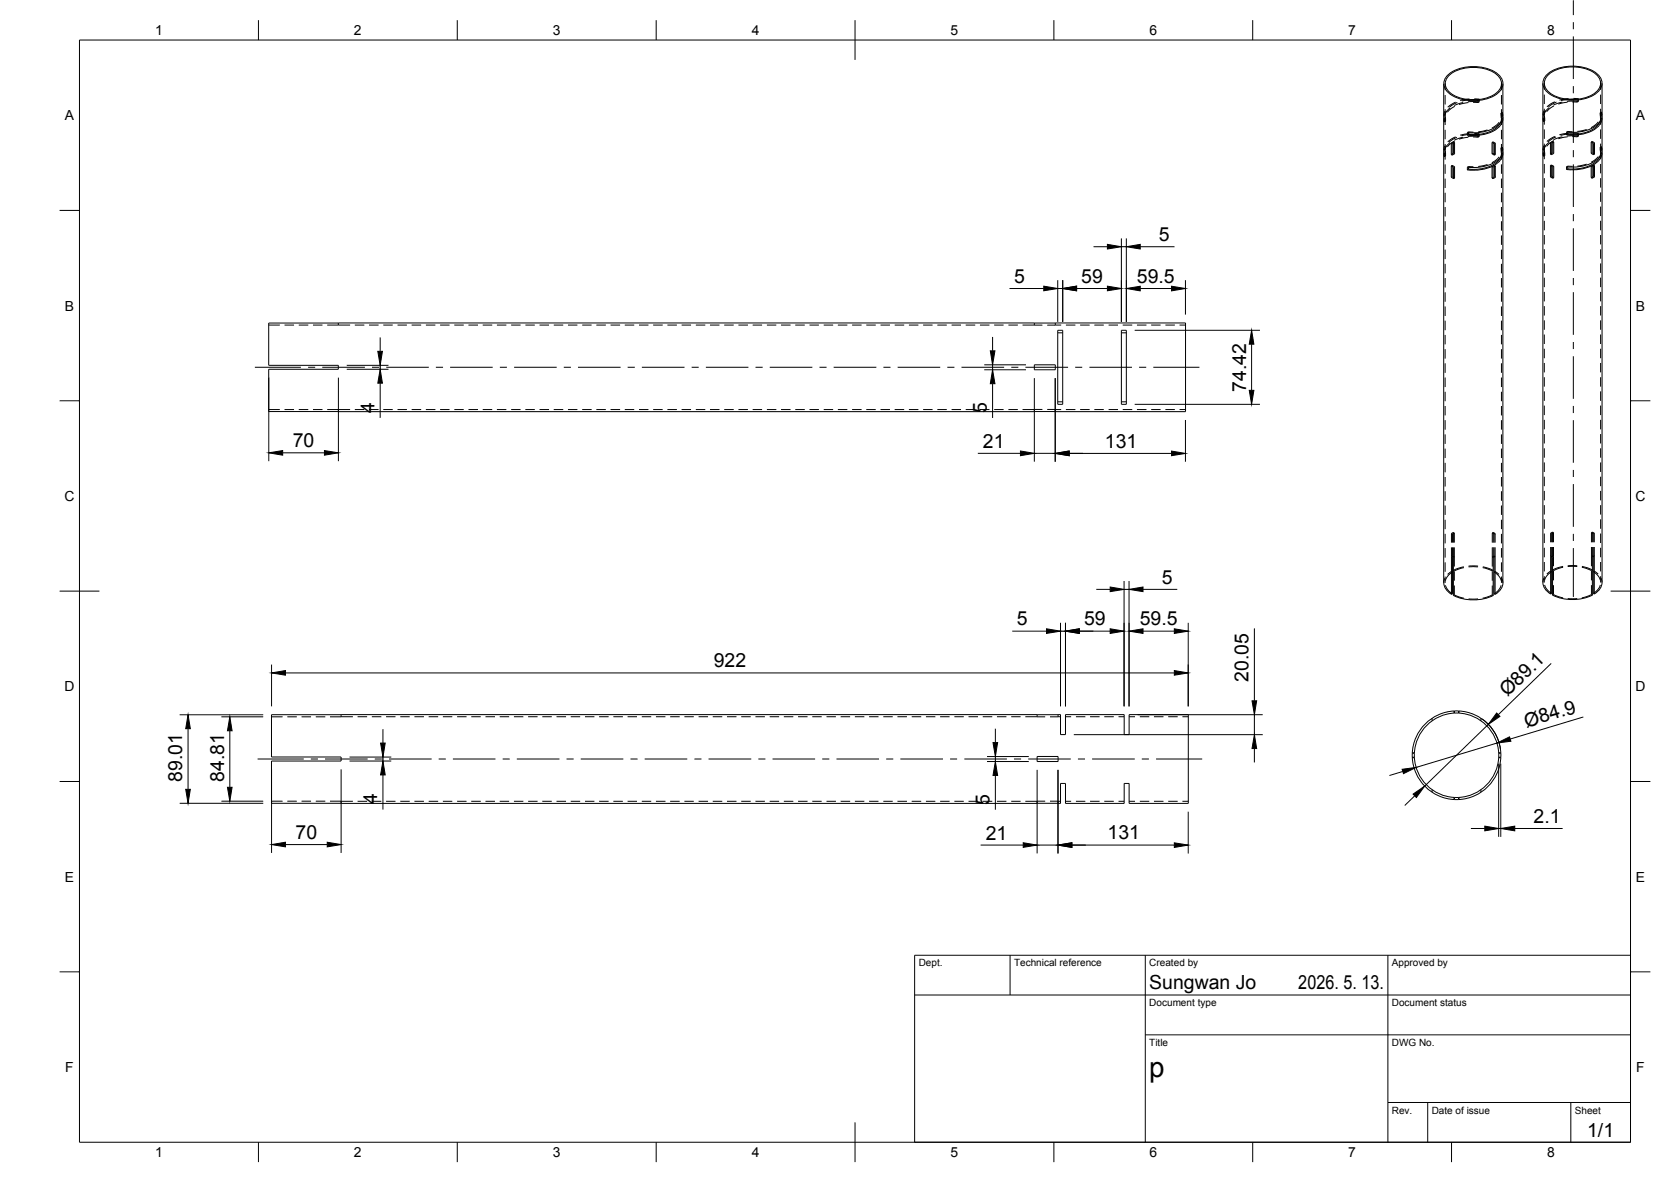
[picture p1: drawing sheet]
<svg xmlns="http://www.w3.org/2000/svg" width="420mm" height="297mm" viewBox="0 0 420 297" stroke-linecap="round" stroke-linejoin="round" font-family="sans-serif">
<!-- layer: Visible -->
<g fill="none" stroke="#000" stroke-width=".25">
<path d="M363.8 19.1a10.5 10.5 0 0 1 10.2-1.9 4.9 4.9 0 0 1 3.9 3.8 4.2 4.2 0 0 1-3 3.5 11.4 11.4 0 0 1-10.5-1 2.89 2.89 0 0 1-.6-4.4zM364.6 18.7a10.5 10.5 0 0 1 11.7 0 2.77 2.77 0 0 1 0 4.6 10.5 10.5 0 0 1-11.7 0 2.77 2.77 0 0 1 0-4.6zM388.7 19a10.5 10.5 0 0 1 10.2-1.9 4.9 4.9 0 0 1 3.9 3.8 4.2 4.2 0 0 1-3 3.5 11.4 11.4 0 0 1-10.5-1 2.89 2.89 0 0 1-.6-4.4zM389.6 18.6a10.5 10.5 0 0 1 11.6 0 2.79 2.79 0 0 1 0 4.6 10.5 10.5 0 0 1-11.6 0 2.79 2.79 0 0 1 0-4.6zM363 29.8v8l.2 .9M363 21v8.1l.2 .9M363 38.5v108a3.6 3.6 0 0 0 2 2.9M363.1 38.2l.1 1.2M363.1 29.4l.1 1.2M363.2 30v.7M363.2 38.7v.7M369 33.3v.7l.3-.2"/>
<path d="M369.3 33.3v.5M369.3 33.8h2.4M369.5 25.1h1.9M371.6 33.8h.1M377.4 39.4a6.8 6.8 0 0 1-5.9 3.1h-2.2M377.4 30.7a6.8 6.8 0 0 1-5.9 3.1h-2.2M377.9 38.2a4.1 4.1 0 0 1-3.2 3.8l-3.2 .7h-2.5M377.9 29.4a4.1 4.1 0 0 1-3.2 3.9l-3.2 .7h-2.5M377.9 29.8v8a4.4 4.4 0 0 1-3.4 3.6l-3.1 .7-2.4-.1M377.9 21v8.1a4.4 4.4 0 0 1-3.4 3.6l-3.1 .7-2.4-.1M377.9 38.5v108a3.6 3.6 0 0 1-1.9 2.9M387.9 29.7l.2 9.6-.1-1.2"/>
<path d="M387.9 20.9l.2 9.7-.1-1.3M387.9 38.4v108a3.6 3.6 0 0 0 2 2.9M394.2 33.2v.5l-.3 .2M394.4 24.9h1.9M402.3 30.6a6.8 6.8 0 0 1-5.9 3.1h-2.2h2.4M402.3 39.3a6.8 6.8 0 0 1-5.9 3.1h-2.2M402.8 38.1a4.1 4.1 0 0 1-3.2 3.8l-3.1 .7h-2.6M402.8 29.3a4.1 4.1 0 0 1-3.2 3.9l-3.1 .7h-2.6M402.8 29.7v8a4.4 4.4 0 0 1-3.4 3.6l-3.1 .7-2.4-.1v.7M402.8 20.9v8.1a4.4 4.4 0 0 1-3.4 3.6l-3.1 .6h-2.4v.7M402.8 38.4v108a3.6 3.6 0 0 1-1.9 2.9M364.9 44.6l.6 .3"/>
<path d="M365.1 41.9v2.5l-.2 .2M365.2 44.4l.3 .2M365.5 42v2.9M365.5 42l-.6-.3v2.9M369 42v.7l.3-.2v-.5M375.8 44.4l-.4 .2M376 41.7v2.9l-.2-.2v-2.5M376 41.7l-.6 .3v2.9l.6-.3M389.8 44.4l.6 .4M389.8 44.5v-2.9l.6 .3v2.9M390.1 41.7v2.6M390.1 44.3l-.3 .2"/>
<path d="M390.1 44.3l.3 .2M394.2 42.4l-.3 .2M394.2 42v.4M400.7 44.3l-.4 .2M400.7 41.7v2.6M400.7 44.3l.2 .2M400.9 44.5v-2.9l-.6 .3v2.9M400.9 44.4l-.6 .4M67.6 81.2h230.5v22.2h-230.5v-10.6h17.5v-1h-17.5zM85.1 81.2h.1M260.1 91.7h5.2v1.2h-5.2zM260.1 81.2h.1"/>
<path d="M265.3 81.2h.1M266 83h1.2v18.6h-1.2zM266 83.6h1.2M282 83h1.2v18.6h-1.2zM282 83.6h1.2M266 101h1.2M282 101h1.2M389.9 139.8v9.5l.2-.2v-9.2M389.9 139.8l.5 .2v9.6a11.9 11.9 0 0 0 10-.1M400.6 139.9v9.2l.3 .2M400.9 139.8l-.5 .2M400.9 139.8v9.5"/>
<path d="M365 149.4v-9.6l.4 .3v9.6M365.2 140v9.2l-.2 .2M365.4 149.6a11.8 11.8 0 0 0 10.1 0M375.7 140v9.2l.2 .2M375.9 149.4l.1-9.6-.5 .3v9.6M400.4 140v9.6M68.3 179.6h198.4v5h1.2v-5h14.8v5h1.2v-5h14.9v22.3h-14.9v-5h-1.2v5h-14.8v-5h-1.2v5h-198.4v-10.7h17.5v-1h-17.5zM85.8 179.6h.1M260.8 179.6h.1M266 179.6h.1M365.7 178.7v.5M365.7 178.7a11.1 11.1 0 0 0-10.6 10.6"/>
<path d="M366.7 178.7v.5M366.7 178.7h-1M366.7 178.7a11.1 11.1 0 0 1 10.7 10.6M260.8 190.1h5.2v1.3h-5.2zM355.1 189.3h.5M355.1 190.3h.5M355.1 190.3a11.1 11.1 0 0 0 10.6 10.6M355.1 189.3v1M376.8 189.3h.6M376.8 190.3h.6M376.8 189.3v1M376.8 189.3a10.6 10.6 0 0 0-10.7-10.1 10.6 10.6 0 0 0-10.5 10.4 10.6 10.6 0 0 0 10.1 10.8"/>
<path d="M376.8 190.3a10.6 10.6 0 0 1-10.1 10.1M377.4 189.3v1M377.4 190.3a11.1 11.1 0 0 1-10.7 10.6M365.7 200.4v.5M365.7 200.4h1M366.7 200.4v.5M366.7 200.9h-1"/>
</g>
<!-- layer: Hidden -->
<g fill="none" stroke="#000" stroke-width=".25">
<path d="M363.3 36.6l-.3 1.2M363.3 27.9l-.3 1.2M363.4 21v1.7M363.4 23.9v2.4M363.4 27.4v1.7M363.4 29.8v1.6M363.4 32.6v2.4M363.4 36.2v1.6M363.4 38.5v1.6M363.4 38l.1 1.2M363.4 29.3l.1 1.2M363.5 38.5l-.3 .2"/>
<path d="M363.5 39.2l-.3 .2M363.5 29.8v.7M363.5 38.5v.7M363.5 29.8l-.3 .2M363.5 30.5l-.3 .2M363.6 36.7l-.2 1 .1 .8M363.7 27.9l-.3 1 .1 .9M364.6 35.8l-1 1-.6 1.4M364.6 27.1l-1 1-.6 1.3M364.9 36v2.8M364.9 36l.2 .1M364.9 38.8l.2 .2"/>
<path d="M365.1 36.1v2.9M365.5 38.5l-.6 .3M365.5 35.7l-.6 .3M365.5 35.7v2.8M365.5 35.7l.2 .1M365.5 38.5l.2 .2M365.7 38.7l-.6 .3M365.7 35.8l-.6 .3M365.7 35.8v2.9M365.8 35.4l-1.3 .9-.6 .6M365.8 26.7l-.9 .5-1 1M366 34.4l-2 1.3"/>
<path d="M366 25.7l-2 1.3M366.3 34.5l-2 1.3M366.4 25.7l-2 1.3M367.9 34.5l-2.2 .7M367.9 25.8l-2.2 .7M369.1 34.3h2.8M369.1 25.6h2.8M369.2 34.5l-2.3 .5M369.2 25.8l-2.3 .5M369.3 33.8l-1.8 .3M369.3 33.1l1.2 .1M369.3 33.1v.2"/>
<path d="M369.3 33.1l-.3 .2M369.5 33.6l-2.3 .4M369.5 24.9l-2.3 .4M369.5 25.1l-1.9 .3M370.4 34.4l1.2 .1M370.4 25.7l1.2 .1M370.7 33.5l1.2 .1M370.7 24.8l1.2 .1M371.4 25.1h.2M371.6 25.1v.7M371.9 33.6l-.3 .2v.7M371.9 24.9v.7"/>
<path d="M371.9 33.6v.7M371.9 34.3l-.3 .2M371.9 24.9l-.3 .2M371.9 25.6l-.3 .2M374 32.6l-2.3 .5M375.2 35.8l.6 .3M375.2 38.7l.6 .3M375.2 35.8v2.9M375.4 35.7l.6 .3M375.4 38.5l.6 .3M375.4 35.7v2.8M375.4 35.7l-.2 .1"/>
<path d="M375.4 38.5l-.2 .2M375.8 36.1v2.9M376 36v2.8M376 38.8l-.2 .2M376 36l-.2 .1M377 39.4l-1 1-.9 .5M377 30.7l-.6 .6-1.3 .9M377.4 37.8l.1 .8-.1 .8M377.4 37.1l.1 1.3M377.4 29.1l.1 .8-.1 .8M377.4 28.4l.1 1.3M377.4 28.4v.7"/>
<path d="M377.4 37.1v.7M377.5 21v1.7M377.5 23.9v2.4M377.5 27.4v1.7M377.5 29.8v1.6M377.5 32.6v2.4M377.5 36.2v1.6M377.5 38.5v1.6M377.7 37.6l.2 .6M377.7 37l.2 .8M377.7 28.9l.2 .5M377.7 28.2l.2 .9"/>
<path d="M377.7 37.6l-.3 .2M377.7 28.2v.7M377.7 37v.6M377.7 37l-.3 .1M377.7 28.9l-.3 .2M377.7 28.2l-.3 .2M388.3 36.5l-.4 1.2M388.3 27.8l-.4 1.2M388.3 20.9v1.7M388.3 23.8v2.3M388.3 27.3v1.7M388.3 29.7v1.6"/>
<path d="M388.3 32.5v2.4M388.3 36.1v1.6M388.3 38.4v1.6M388.4 37.9v1.2M388.4 29.2v1.2M388.4 38.4l-.3 .2M388.4 39.1l-.3 .2M388.4 29.7v.7M388.4 38.4v.7M388.4 29.7l-.3 .2M388.4 30.4l-.3 .2M388.6 36.6l-.3 1 .1 .8"/>
<path d="M388.6 27.8l-.3 1 .1 .9M389.6 35.8l-1.1 1-.5 1.3M389.6 27l-1.1 1-.5 1.3M389.8 35.9v2.8M389.8 35.9l.3 .1M389.8 38.7l.3 .2M390.1 36v2.9M390.4 38.4l-.6 .3M390.4 35.5l-.6 .4M390.4 35.5v2.9M390.4 35.5l.3 .2M390.4 38.4l.3 .2"/>
<path d="M390.7 38.6l-.6 .3M390.7 35.7l-.6 .3M390.7 35.7v2.9M390.7 35.3l-1.3 .9-.5 .6M390.7 26.6l-.8 .5-1 1M390.9 34.3l-1.9 1.3M390.9 25.6l-1.9 1.2M391.3 34.4l-2 1.3M391.4 25.6l-2 1.3M392.8 34.4l-2.2 .7M392.8 25.7l-2.2 .7M394 34.2h2.9"/>
<path d="M394 25.5h2.9M394.1 34.4l-2.3 .5M394.1 25.7l-2.3 .5M394.2 33.7l-1.8 .3M394.2 33l1.2 .1M394.2 33v.2M394.2 33l-.3 .2M394.4 33.5l-2.3 .4M394.4 24.8l-2.3 .4M394.4 25l-1.9 .3M395.3 34.3l1.3 .1M395.3 25.6l1.3 .1"/>
<path d="M395.6 33.5h1.3M395.6 24.7l1.3 .1M396.3 25h.3M396.6 25v.7M396.6 33.7v.7M396.9 33.5l-.3 .2M396.9 24.8v.7M396.9 33.5v.7M396.9 34.2l-.3 .2M396.9 24.8l-.3 .2M396.9 25.5l-.3 .2M398.9 32.5l-2.3 .5"/>
<path d="M400.1 35.7l.6 .3M400.1 38.6l.6 .3M400.1 35.7v2.9M400.3 35.5l.6 .4M400.3 38.4l.6 .3M400.3 35.5v2.9M400.3 35.5l-.2 .2M400.3 38.4l-.2 .2M400.7 36v2.9M400.9 35.9v2.8M400.9 38.7l-.2 .2M400.9 35.9l-.2 .1"/>
<path d="M401.9 39.3l-1 1-.9 .5M401.9 30.6l-.6 .6-1.3 .9M402.4 37.7l.1 .8-.2 .8M402.4 37v1.3M402.4 29l.1 .8-.2 .8M402.4 28.3v1.3M402.4 28.3v.7M402.4 37v.7M402.5 20.9v1.7M402.5 23.8v2.3M402.5 27.3v1.7M402.5 29.7v1.6"/>
<path d="M402.5 32.5v2.4M402.5 36.1v1.6M402.5 38.4v1.6M402.7 37.5l.1 .6M402.7 36.9l.1 .8M402.7 28.8l.1 .5M402.7 28.1l.1 .9M402.7 37.5l-.3 .2M402.7 28.1v.7M402.7 36.9v.6M402.7 36.9l-.3 .1M402.7 28.8l-.3 .2"/>
<path d="M402.7 28.1l-.3 .2M363.4 41.3v2.4M363.4 44.9v2.4M363.4 48.4v2.4M363.4 52v2.4M363.4 55.6v2.4M363.4 59.2v2.3M365.1 41.6l.6 .3M365.1 41.6v.3M365.1 41.6l-.2 .1M365.5 44.6l.2 .2M365.7 41.9l-.2 .1"/>
<path d="M365.7 41.9v2.9M365.7 44.8l-.2 .1M369.3 41.9h1.2M369.3 41.9v.1M369.3 41.9l-.3 .1M374 41.3l-2.3 .5M375.2 41.9v2.9M375.2 41.9l.2 .1M375.2 44.8l.2 .1M375.4 44.6l-.2 .2M375.8 41.6l-.6 .3M375.8 41.6v.3"/>
<path d="M375.8 41.6l.2 .1M377.5 41.3v2.4M377.5 44.9v2.4M377.5 48.4v2.4M377.5 52v2.4M377.5 55.6v2.4M377.5 59.2v2.3M388.3 41.2v2.4M388.3 44.8v2.3M388.3 48.4v2.3M388.3 51.9v2.4M388.3 55.5v2.4"/>
<path d="M388.3 59.1v2.3M390.1 41.5l.6 .3M390.1 41.5v.2M390.1 41.5l-.3 .1M390.4 44.5l.3 .1M390.7 41.8l-.3 .1M390.7 41.8v2.8M390.7 44.6l-.3 .2M394.2 41.7l1.2 .1M394.2 41.7v.3M394.2 41.7l-.3 .2M398.9 41.2l-2.3 .5"/>
<path d="M400.1 41.8v2.8M400.1 41.8l.2 .1M400.1 44.6l.2 .2M400.3 44.5l-.2 .1M400.7 41.5l-.6 .3M400.7 41.5v.2M400.7 41.5l.2 .1M402.5 41.2v2.4M402.5 44.8v2.3M402.5 48.4v2.3M402.5 51.9v2.4M402.5 55.5v2.4"/>
<path d="M402.5 59.1v2.3M363.4 62.7v2.4M363.4 66.3v2.4M363.4 69.9v2.3M363.4 73.5v2.3M363.4 77v2.4M377.5 62.7v2.4M377.5 66.3v2.4M377.5 69.9v2.3M377.5 73.5v2.3M377.5 77v2.4M388.3 62.6v2.4"/>
<path d="M388.3 66.2v2.4M388.3 69.8v2.4M388.3 73.3v2.4M388.3 76.9v2.4M402.5 62.6v2.4M402.5 66.2v2.4M402.5 69.8v2.4M402.5 73.3v2.4M402.5 76.9v2.4M67.6 81.7h2.8M71.5 81.7h2.4M75.1 81.7h2.4"/>
<path d="M78.7 81.7h2.4M82.3 81.7h5.7M85.1 81.2v.5M89.2 81.7h2.4M92.8 81.7h2.4M96.4 81.7h2.3M99.9 81.7h2.4M103.5 81.7h2.4M107.1 81.7h2.4M110.7 81.7h2.3M114.2 81.7h2.4M117.8 81.7h2.4"/>
<path d="M121.4 81.7h2.4M124.9 81.7h2.4M128.5 81.7h2.4M132.1 81.7h2.4M135.7 81.7h2.3M139.2 81.7h2.4M142.8 81.7h2.4M146.4 81.7h2.4M149.9 81.7h2.4M153.5 81.7h2.4M157.1 81.7h2.4M160.7 81.7h2.3"/>
<path d="M164.2 81.7h2.4M167.8 81.7h2.4M171.4 81.7h2.4M175 81.7h2.3M178.5 81.7h2.4M182.1 81.7h2.4M185.7 81.7h2.4M189.3 81.7h2.3M192.8 81.7h2.4M196.4 81.7h2.4M200 81.7h2.4M203.5 81.7h2.4"/>
<path d="M207.1 81.7h2.4M210.7 81.7h2.4M214.2 81.7h2.4M217.8 81.7h2.4M221.4 81.7h2.4M225 81.7h2.4M228.5 81.7h2.4M232.1 81.7h2.4M235.7 81.7h2.4M239.3 81.7h2.3M242.8 81.7h2.4M246.4 81.7h2.4"/>
<path d="M250 81.7h2.3M253.6 81.7h2.3M257.1 81.7h5M260.1 81.2v.5M265.3 81.2v.5M266.8 81.7h-3.5M268 81.7h2.4M271.6 81.7h2.4M275.2 81.7h2.3M278.7 81.7h2.4M282.3 81.7h2.4M285.9 81.7h2.4"/>
<path d="M289.5 81.7h2.3M293 81.7h2.4M296.6 81.7h1.5M363.4 80.6v2.4M363.4 84.2v2.3M363.4 87.7v2.4M363.4 91.3v2.4M363.4 94.9v2.4M363.4 98.5v2.3M377.5 80.6v2.4M377.5 84.2v2.3M377.5 87.7v2.4"/>
<path d="M377.5 91.3v2.4M377.5 94.9v2.4M377.5 98.5v2.3M388.3 80.5v2.4M388.3 84.1v2.4M388.3 87.6v2.4M388.3 91.2v2.4M388.3 94.8v2.4M388.3 98.3v2.4M402.5 80.5v2.4M402.5 84.1v2.4M402.5 87.6v2.4"/>
<path d="M402.5 91.2v2.4M402.5 94.8v2.4M402.5 98.3v2.4M67.6 102.9h2.8M71.5 102.9h2.4M75.1 102.9h2.4M78.7 102.9h2.4M82.3 102.9h5.7M85.1 102.9v.5M89.2 102.9h2.4M92.8 102.9h2.4M96.4 102.9h2.3"/>
<path d="M99.9 102.9h2.4M103.5 102.9h2.4M107.1 102.9h2.4M110.7 102.9h2.3M114.2 102.9h2.4M117.8 102.9h2.4M121.4 102.9h2.4M124.9 102.9h2.4M128.5 102.9h2.4M132.1 102.9h2.4M135.7 102.9h2.3M139.2 102.9h2.4"/>
<path d="M142.8 102.9h2.4M146.4 102.9h2.4M149.9 102.9h2.4M153.5 102.9h2.4M157.1 102.9h2.4M160.7 102.9h2.3M164.2 102.9h2.4M167.8 102.9h2.4M171.4 102.9h2.4M175 102.9h2.3M178.5 102.9h2.4M182.1 102.9h2.4"/>
<path d="M185.7 102.9h2.4M189.3 102.9h2.3M192.8 102.9h2.4M196.4 102.9h2.4M200 102.9h2.4M203.5 102.9h2.4M207.1 102.9h2.4M210.7 102.9h2.4M214.2 102.9h2.4M217.8 102.9h2.4M221.4 102.9h2.4M225 102.9h2.4"/>
<path d="M228.5 102.9h2.4M232.1 102.9h2.4M235.7 102.9h2.4M239.3 102.9h2.3M242.8 102.9h2.4M246.4 102.9h2.4M250 102.9h2.3M253.6 102.9h2.3M260.1 102.9v.5M262.1 102.9h-5M263.3 102.9h3.5M265.3 102.9v.5"/>
<path d="M268 102.9h2.4M271.6 102.9h2.4M275.2 102.9h2.3M278.7 102.9h2.4M282.3 102.9h2.4M285.9 102.9h2.4M289.5 102.9h2.3M293 102.9h2.4M296.6 102.9h1.5M363.4 102v2.4M363.4 105.6v2.4M363.4 109.2v2.4"/>
<path d="M363.4 112.7v2.4M363.4 116.3v2.4M363.4 119.9v2.4M377.5 102v2.4M377.5 105.6v2.4M377.5 109.2v2.4M377.5 112.7v2.4M377.5 116.3v2.4M377.5 119.9v2.4M388.3 101.9v2.4M388.3 105.5v2.4M388.3 109.1v2.3"/>
<path d="M388.3 112.7v2.3M388.3 116.2v2.4M388.3 119.8v2.4M402.5 101.9v2.4M402.5 105.5v2.4M402.5 109.1v2.3M402.5 112.7v2.3M402.5 116.2v2.4M402.5 119.8v2.4M363.4 123.5v2.3M363.4 127v2.4M363.4 130.6v2.4"/>
<path d="M363.4 134.2v2.4M363.4 137.7v2.4M365 137.5v2.4l.2-.2 .5 .3-.3 .1v-2.6M365 134.1v2.3M365 134.1l.2 .1M365.2 134.2v2.2M365.2 137.5v2.5M365.4 133.8v2.6M365.4 133.8l-.4 .3M365.4 133.8l.3 .1M365.7 133.9v2.5M365.7 137.5v4.9"/>
<path d="M365.7 133.9l-.5 .3M375.2 133.9v2.5M375.2 137.5v4.9M375.2 133.9l.5 .3M375.5 137.5v2.6l-.3-.1 .5-.3 .2 .2v-2.4M375.5 133.8l.4 .3M375.5 133.8v2.6M375.5 133.8l-.3 .1M375.7 134.2v2.2M375.7 137.5v2.5M375.9 134.1v2.3M375.9 134.1l-.2 .1"/>
<path d="M377.5 123.5v2.3M377.5 127v2.4M377.5 130.6v2.4M377.5 134.2v2.4M377.5 137.7v2.4M388.3 123.4v2.3M388.3 126.9v2.4M388.3 130.5v2.4M388.3 134.1v2.4M388.3 137.7v2.3M389.9 137.5v2.3l.2-.2 .5 .3-.2 .1v-2.5M389.9 134v2.3"/>
<path d="M389.9 134l.2 .1M390.1 134.1v2.2M390.1 137.5v2.4M390.4 133.7v2.6M390.4 133.7l-.5 .3M390.4 133.7l.2 .1M390.6 133.8v2.5M390.6 137.5v4.8M390.6 133.8l-.5 .3M400.2 133.8v2.5M400.2 137.5v4.8M400.2 133.8l.4 .3"/>
<path d="M400.4 133.7v2.6M400.4 137.5v2.5l-.2-.1 .4-.3 .3 .2v-2.3M400.4 133.7l.5 .3M400.4 133.7l-.2 .1M400.6 134.1v2.2M400.6 137.5v2.4M400.9 134v2.3M400.9 134l-.3 .1M402.5 123.4v2.3M402.5 126.9v2.4M402.5 130.5v2.4M402.5 134.1v2.4"/>
<path d="M402.5 137.7v2.3M363.3 145.3l-.3 1.2M363.4 141.3v2.4M363.4 144.9v1.6M363.5 147.1l.5 1.1 1.2 1M364 144.4l1-.8 .2 .1-1.2 1.1-.5 1.1M365.7 149.5l2.4 .8M365.7 143.6v2.3M365.7 147.1v2.4M365.7 149.5l-.3 .2M368.1 142.4l-2.7 .9 .3 .2 2.4-.9M369.3 150.5h2.3"/>
<path d="M369.3 142.5h2.3M369.3 142.3h2.3M372.8 142.4l2.7 .9-.3 .2-2.4-.9M375.2 149.5l-2.4 .8M375.2 143.6v2.3M375.2 147.1v2.4M375.2 149.5l.3 .2M376.9 144.4l-1-.8-.2 .1 1.2 1.1 .5 1.1M377.4 147.1l-.5 1.1-1.2 1M377.5 141.3v2.4M377.5 144.9v1.6M377.6 145.3l.3 1.2"/>
<path d="M388.2 145.2l-.3 1.2M388.3 141.2v2.4M388.3 144.8v1.6M388.4 147l.5 1.1 1.2 1M388.9 144.3l1-.8 .2 .1-1.2 1.1-.5 1.1M390.6 149.4l2.4 .8M390.6 143.5v2.3M390.6 147.1v2.3M390.6 149.4l-.2 .2M393 142.3l-2.6 .9 .2 .2 2.4-.8M394.2 150.4h2.4M394.2 142.4h2.4"/>
<path d="M394.2 142.2h2.4M397.8 142.3l2.6 .9-.2 .2-2.5-.8M400.2 149.4l-2.5 .8M400.2 143.5v2.3M400.2 147.1v2.3M400.2 149.4l.2 .2M401.8 144.3l-.9-.8-.3 .1 1.2 1.1 .6 1.1M402.4 147l-.6 1.1-1.2 1M402.5 141.2v2.4M402.5 144.8v1.6M402.5 145.2l.3 1.2M85.8 179.6v.5h-2.8"/>
<path d="M260.8 179.6v.5h2M266 179.6v.5h-2M365.6 178.7v.5M366.9 178.7v.5M68.3 180.1h2.8M72.2 180.1h2.4M75.8 180.1h2.4M79.4 180.1h2.4M85.8 180.1h2.9M89.9 180.1h2.4M93.5 180.1h2.4M97.1 180.1h2.3"/>
<path d="M100.6 180.1h2.4M104.2 180.1h2.4M107.8 180.1h2.4M111.4 180.1h2.3M114.9 180.1h2.4M118.5 180.1h2.4M122.1 180.1h2.4M125.6 180.1h2.4M129.2 180.1h2.4M132.8 180.1h2.4M136.4 180.1h2.3M139.9 180.1h2.4"/>
<path d="M143.5 180.1h2.4M147.1 180.1h2.4M150.6 180.1h2.4M154.2 180.1h2.4M157.8 180.1h2.4M161.4 180.1h2.3M164.9 180.1h2.4M168.5 180.1h2.4M172.1 180.1h2.4M175.7 180.1h2.3M179.2 180.1h2.4M182.8 180.1h2.4"/>
<path d="M186.4 180.1h2.4M189.9 180.1h2.4M193.5 180.1h2.4M197.1 180.1h2.4M200.7 180.1h2.4M204.2 180.1h2.4M207.8 180.1h2.4M211.4 180.1h2.4M214.9 180.1h2.4M218.5 180.1h2.4M222.1 180.1h2.4M225.7 180.1h2.3"/>
<path d="M229.2 180.1h2.4M232.8 180.1h2.4M236.4 180.1h2.4M240 180.1h2.3M243.5 180.1h2.4M247.1 180.1h2.4M250.7 180.1h2.3M254.3 180.1h2.3M257.8 180.1h3M266 180.1h.7M267.9 180.1h1.4M270.5 180.1h2.4"/>
<path d="M274.1 180.1h2.4M277.7 180.1h2.4M281.2 180.1h1.5M283.9 180.1h1.5M286.6 180.1h2.4M290.2 180.1h2.3M293.7 180.1h2.4M297.3 180.1h1.5M355.1 189.2h.5M355.1 190.4h.5M360.1 180.5v.6M360.1 198.5v.6"/>
<path d="M372.4 180.5v.6M372.4 198.5v.6M376.8 189.2h.6M376.8 190.4h.6M68.3 201.3h2.8M72.2 201.3h2.4M75.8 201.3h2.4M79.4 201.3h2.4M83 201.3l5.7 .1M85.8 201.3v.6M89.9 201.4h2.4M93.5 201.4h2.4"/>
<path d="M97.1 201.4h2.3M100.6 201.4h2.4M104.2 201.4h2.4M107.8 201.4h2.4M111.4 201.4h2.3M114.9 201.4h2.4M118.5 201.4h2.4M122.1 201.4h2.4M125.6 201.4h2.4M129.2 201.4h2.4M132.8 201.4h2.4M136.4 201.4h2.3"/>
<path d="M139.9 201.4h2.4M143.5 201.4h2.4M147.1 201.4h2.4M150.6 201.4h2.4M154.2 201.4h2.4M157.8 201.4h2.4M161.4 201.4h2.3M164.9 201.4h2.4M168.5 201.4h2.4M172.1 201.4h2.4M175.7 201.4h2.3M179.2 201.4h2.4"/>
<path d="M182.8 201.4h2.4M186.4 201.4h2.4M189.9 201.4h2.4M193.5 201.4h2.4M197.1 201.4h2.4M200.7 201.4h2.4M204.2 201.4h2.4M207.8 201.4h2.4M211.4 201.4h2.4M214.9 201.4h2.4M218.5 201.4h2.4M222.1 201.4h2.4"/>
<path d="M225.7 201.4h2.3M229.2 201.4h2.4M232.8 201.4h2.4M236.4 201.4h2.4M240 201.4h2.3M243.5 201.4h2.4M247.1 201.4h2.4M250.7 201.4h2.3M254.3 201.4h2.3M260.8 201.3v.6M262.8 201.3l-5 .1M264 201.3l2.7 .1"/>
<path d="M266 201.3v.6M267.9 201.4h1.4M270.5 201.4h2.4M274.1 201.4h2.4M277.7 201.4h2.4M281.2 201.4h1.5M283.9 201.4h1.5M286.6 201.4h2.4M290.2 201.4h2.3M293.7 201.4h2.4M297.3 201.4h1.5M365.6 200.4v.5"/>
<path d="M366.9 200.4v.5"/>
</g>
<!-- layer: BORDER -->
<g fill="none" stroke="#000" stroke-width=".25">
<path d="M20 10.1h390v276.9h-390zM65 5.1v5M115 5.1v5M165 5.1v5M215 5.1v10M265 5.1v5M315 5.1v5M365 5.1v5M15 52.9h5M410 52.9h5M15 100.7h5M410 100.7h5"/>
<path d="M15 148.6h10M405 148.6h10M15 196.4h5M410 196.4h5M15 244.2h5M410 244.2h5M65 287v5M115 287v5M165 287v5M215 282.1v9.9M265 287v5M315 287v5"/>
<path d="M365 287v5"/>
</g>
<!-- layer: TITLEBLOCK -->
<path d="M230 240.1h180v46.9h-180zM230 250h180M254 240.1v9.9M288 240.1v46.9M349 240.1v46.9M288 260.1h122M349 277.1h61M359 277.1v9.9M395 277.1v9.9" fill="none" stroke="#000" stroke-width=".25"/>
<!-- layer: Smart Centers -->
<g fill="none" stroke="#000" stroke-width=".25">
<path d="M395.6 .1v3.7M395.6 5.6v1.8M395.6 9.2v10.7M395.6 21.6v1.8M395.6 25.2v10.7M395.6 37.7v1.8M395.6 41.3v10.7M395.6 53.8v1.8M395.6 57.4v10.7M395.6 69.9v1.8M395.6 73.4v10.7M64.1 92.3h11.6"/>
<path d="M77.5 92.3h1.7M81 92.3h10.8M93.5 92.3h1.8M97.1 92.3h10.7M109.6 92.3h1.8M113.2 92.3h10.7M125.7 92.3h1.8M129.3 92.3h10.7M141.8 92.3h1.8M145.3 92.3h10.7M157.8 92.3h1.8M161.4 92.3h10.7"/>
<path d="M173.9 92.3h1.8M177.5 92.3h10.7M190 92.3h1.8M193.5 92.3h10.8M206.1 92.3h1.7M209.6 92.3h10.7M222.1 92.3h1.8M225.7 92.3h10.7M238.2 92.3h1.8M241.8 92.3h10.7M254.3 92.3h1.8M257.8 92.3h10.8"/>
<path d="M270.3 92.3h1.8M273.9 92.3h10.7M286.4 92.3h1.8M290 92.3h11.6M395.6 85.9v1.8M395.6 89.5v10.7M395.6 102v1.8M395.6 105.6v10.7M395.6 118.1v1.8M395.6 121.7v10.7M395.6 134.2v1.7M395.6 137.7v12.3"/>
<path d="M64.8 190.7h11.6M78.1 190.7h1.8M81.7 190.7h10.7M94.2 190.7h1.8M97.8 190.7h10.7M110.3 190.7h1.8M113.9 190.7h10.7M126.4 190.7h1.8M129.9 190.7h10.8M142.5 190.7h1.7M146 190.7h10.7M158.5 190.7h1.8"/>
<path d="M162.1 190.7h10.7M174.6 190.7h1.8M178.2 190.7h10.7M190.7 190.7h1.7M194.2 190.7h10.8M206.7 190.7h1.8M210.3 190.7h10.7M222.8 190.7h1.8M226.4 190.7h10.7M238.9 190.7h1.8M242.5 190.7h10.7M255 190.7h1.8"/>
<path d="M258.5 190.7h10.7M271 190.7h1.8M274.6 190.7h10.7M287.1 190.7h1.8M290.7 190.7h11.6"/>
</g>
<!-- layer: FD_Dimensions -->
<g fill="none" stroke="#000" stroke-width=".25">
<path d="M282 59.9v21M283.2 59.9v21M253.8 72.5h8.6M266 70.4v10.5M266 72.5h1.2M267.2 70.4v10.5M270.7 72.5h7.7M275 62h3.4M282 62h1.2M286.7 72.5h7.9M286.7 62h8.6M298.1 70.4v8.7"/>
<path d="M67.6 94.9v21M85.1 94.9v21M87.2 91.8h10.5M87.2 92.8h10.5M95.6 84.8v3.5M95.6 91.8v1M95.6 96.3v8.7M247.5 91.7h10.5M247.5 92.9h10.5M249.6 84.7v3.5M249.6 91.7v1.2M249.6 96.4v8.6"/>
<path d="M260.1 95v21M265.3 95v21M285.3 83h31.5M314.7 86.5v11.6M71.1 113.8h10.5M245.9 113.9h10.7M260.1 113.9h5.2M268.8 113.9h3.5M268.8 113.9h25.8M285.3 101.6h31.5M298.1 105.5v10.5M254.5 158.6h8.6"/>
<path d="M266.7 156.5v21M266.7 158.6h1.2M267.9 156.5v21M271.4 158.6h7.7M275.7 148.1h3.4M282.6 146v31.5M282.6 148.1h1.3M283.9 146v31.5M287.4 158.6h7.9M287.4 148.1h8.6M298.8 156.5v21M315.4 157.9v18.2"/>
<path d="M45.2 179.6h21M68.3 167v10.5M71.8 169.1h223.5M286 179.6h31.5M315.4 179.6v5M390 166.7l-13.3 12.9M47.3 183.1v15.3M55.7 180.1h10.5M57.8 183.6v14.3M68.3 193.3v21M85.8 193.3v21M87.9 190.3h10.5"/>
<path d="M87.9 191.2h10.5M96.3 183.2v3.5M96.3 190.3v.9M96.3 194.7v8.8M248.2 190.1h10.5M248.2 191.4h10.5M250.3 183.1v3.5M250.3 190.1v1.3M250.3 194.9v8.6M260.8 193.5v21M266 193.5v21M270 184.6h47.5"/>
<path d="M315.4 188.1v3.5M352.7 193.9l-3.3 1M355.7 200l-2.5 2.4M372.6 180.7a11.1 11.1 0 0 1 4.7 7.5M374.2 182l-16 15.6M376.4 186.7l-20.3 6.2M376.8 191.9v18.4M377.4 191.9v18.4M398.1 180.2l-18.4 5.5M45.2 201.9h21M55.7 201.3h10.5M71.8 212.2h10.5"/>
<path d="M246.6 212.4h10.7M260.8 212.4h5.2M269.5 212.4h25.8M298.8 204v10.5M369.8 208.2h3.5M376.8 208.2h.6M380.9 208.2h12"/>
</g>
<g fill="#000" stroke="#000" stroke-width=".25">
<path d="M262.4 71.9l3.6 .6-3.6 .6zM267.2 72.5l3.5-.6v1.2zM278.4 71.9l3.6 .6-3.6 .6zM278.4 61.4l3.6 .6-3.6 .6zM283.2 72.5l3.5-.6v1.2zM283.2 62l3.5-.6v1.2zM294.6 71.9l3.5 .6-3.5 .6zM95 88.3h1.2l-.6 3.5zM95.6 92.8l.6 3.5h-1.2zM249 88.2h1.2l-.6 3.5zM249.6 92.9l.6 3.5h-1.2zM314.7 83l.6 3.5h-1.2z"/>
<path d="M314.1 98.1h1.2l-.6 3.5zM67.6 113.8l3.5-.6v1.2zM81.6 113.2l3.5 .6-3.5 .6zM256.6 113.3l3.5 .6-3.5 .6zM265.3 113.9l3.5-.6v1.2zM265.3 113.9l3.5-.5v1.1zM294.6 113.4l3.5 .5-3.5 .6zM263.1 158l3.6 .6-3.6 .6zM267.9 158.6l3.5-.6v1.2zM279.1 158l3.5 .6-3.5 .6zM279.1 147.5l3.5 .6-3.5 .6zM283.9 158.6l3.5-.6v1.2z"/>
<path d="M283.9 148.1l3.5-.6v1.2zM295.3 158l3.5 .6-3.5 .6zM68.3 169.1l3.5-.6v1.2zM295.3 168.5l3.5 .6-3.5 .6zM314.8 176.1h1.2l-.6 3.5zM376.3 179.2l.8 .8-2.9 2zM47.3 179.6l.6 3.5h-1.2zM46.7 198.4h1.2l-.6 3.5zM57.8 180.1l.6 3.5h-1.2zM57.2 197.9h1.2l-.6 3.4zM95.7 186.7h1.2l-.6 3.6zM96.3 191.2l.6 3.5h-1.2z"/>
<path d="M249.7 186.6h1.1l-.5 3.5zM250.3 191.4l.5 3.5h-1.1zM315.4 184.6l.6 3.5h-1.2zM352.6 193.3l3.5-.4-3.2 1.5zM355.3 199.6l2.9-2-2.1 2.8zM376.4 186.7l3.2-1.5 .3 1.1zM68.3 212.2l3.5-.5v1.1zM82.3 211.7l3.5 .5-3.5 .6zM257.3 211.8l3.5 .6-3.5 .5zM266 212.4l3.5-.6v1.1zM266 212.4l3.5-.6v1.2zM295.3 211.8l3.5 .6-3.5 .6z"/>
<path d="M373.3 207.6l3.5 .6-3.5 .6zM377.4 208.2l3.5-.6v1.2z"/>
</g>
<text font-size="7" x="289" y="270.6">p</text>
<g font-size="4.9">
<text x="291.4" y="60.5">5</text>
<text x="255" y="71">5</text>
<text x="271.9" y="71">59</text>
<text x="285.9" y="71.1">59.5</text>
<text x="313.3" y="98.4" transform="rotate(-90 313.3 98.4)">74.42</text>
<text x="94.2" y="103.7" transform="rotate(-90 94.2 103.7)">4</text>
<text x="248.1" y="103.9" transform="rotate(-90 248.1 103.9)">5</text>
<text x="73.6" y="112.3">70</text>
<text x="247.1" y="112.5">21</text>
<text x="277.8" y="112.5">131</text>
<text x="292.1" y="146.6">5</text>
<text x="255.7" y="157.1">5</text>
<text x="272.6" y="157.1">59</text>
<text x="286.6" y="157.1">59.5</text>
<text x="179.5" y="167.6">922</text>
<text x="313.9" y="171.4" transform="rotate(-90 313.9 171.4)">20.05</text>
<text x="379" y="175.2" transform="rotate(-44 379 175.2)">Ø89.1</text>
<text x="383.8" y="182.9" transform="rotate(-17 383.8 182.9)">Ø84.9</text>
<text x="45.8" y="196.5" transform="rotate(-90 45.8 196.5)">89.01</text>
<text x="56.3" y="196.5" transform="rotate(-90 56.3 196.5)">84.81</text>
<text x="94.9" y="202.1" transform="rotate(-90 94.9 202.1)">4</text>
<text x="248.8" y="202.3" transform="rotate(-90 248.8 202.3)">5</text>
<text x="385.6" y="206.8">2.1</text>
<text x="74.3" y="210.8">70</text>
<text x="247.8" y="211">21</text>
<text x="278.5" y="210.9">131</text>
<text x="289" y="248.5">Sungwan Jo</text>
<text x="326.5" y="248.5">2026. 5. 13.</text>
<text x="399.1" y="285.7">1/1</text>
</g>
<g font-size="3.5">
<text x="39" y="8.8">1</text>
<text x="89" y="8.8">2</text>
<text x="139" y="8.8">3</text>
<text x="189" y="8.8">4</text>
<text x="239" y="8.8">5</text>
<text x="289" y="8.8">6</text>
<text x="339" y="8.8">7</text>
<text x="389" y="8.8">8</text>
<text x="16.3" y="30.2">A</text>
<text x="411.3" y="30.2">A</text>
<text x="16.3" y="78">B</text>
<text x="411.3" y="78">B</text>
<text x="16.2" y="125.9">C</text>
<text x="411.2" y="125.9">C</text>
<text x="16.2" y="173.7">D</text>
<text x="411.2" y="173.7">D</text>
<text x="16.3" y="221.6">E</text>
<text x="411.3" y="221.6">E</text>
<text x="16.4" y="269.4">F</text>
<text x="411.4" y="269.4">F</text>
<text x="39" y="290.8">1</text>
<text x="89" y="290.8">2</text>
<text x="139" y="290.8">3</text>
<text x="189" y="290.8">4</text>
<text x="239" y="290.8">5</text>
<text x="289" y="290.8">6</text>
<text x="339" y="290.8">7</text>
<text x="389" y="290.8">8</text>
</g>
<g font-size="2.5">
<text x="231" y="242.9">Dept.</text>
<text x="255" y="242.9">Technical reference</text>
<text x="289" y="242.9">Created by</text>
<text x="350" y="242.9">Approved by</text>
<text x="289" y="252.8">Document type</text>
<text x="350" y="252.8">Document status</text>
<text x="289" y="262.9">Title</text>
<text x="350" y="262.9">DWG No.</text>
<text x="350" y="279.9">Rev.</text>
<text x="360" y="279.9">Date of issue</text>
<text x="396" y="279.9">Sheet</text>
</g>
</svg>
